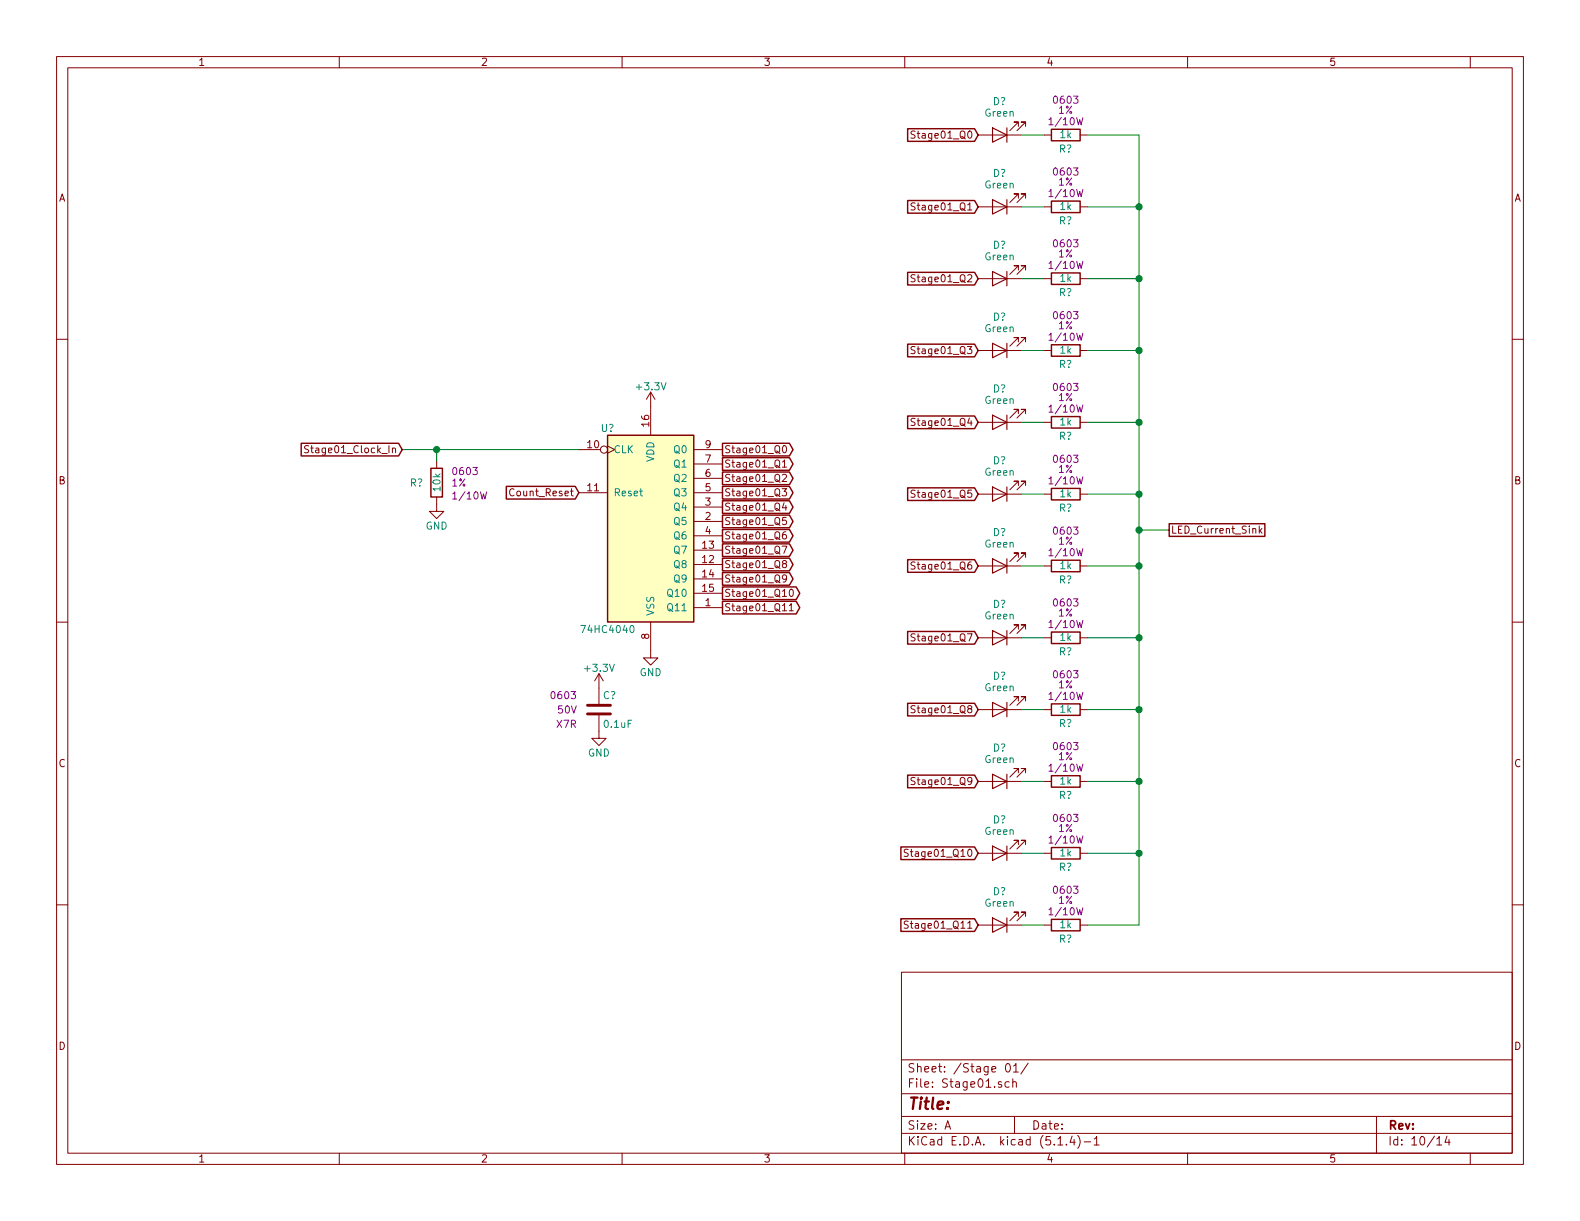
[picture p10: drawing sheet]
<svg xmlns="http://www.w3.org/2000/svg" width="279mm" height="216mm" viewBox="0 0 279 216" stroke-linecap="round" stroke-linejoin="round" font-family="sans-serif">
<g fill="none" stroke="#840000" stroke-width=".18">
<path d="M10 10h259.4v195.9h-259.4zM12 12h255.4v191.9h-255.4zM60 10v2M110 10v2M160 10v2M210 10v2M260 10v2M161.8 35.9h-.5l-.1 .1-.1 .2 .1 .2 .5 .2 .1 .3-.2 .2h-.5M161.8 23.2h-.5l-.1 .1-.1 .2 .1 .2 .5 .2 .1 .3-.2 .2h-.5M173 23.9h7.6M173 36.6h7.6M180.1 22.4v-.8h-.8h.8l-1.5 1.5"/>
<path d="M180.1 35.1v-.8h-.8h.8l-1.5 1.5M181.4 22.4v-.8h-.8h.8l-1.6 1.5M181.4 35.1v-.8h-.8h.8l-1.6 1.5M184.7 23.9h1.2M184.7 36.6h1.2M191 23.9h1.3M191 36.6h1.3M10 60h2M161.8 48.6h-.5l-.1 .1-.1 .2 .1 .2 .5 .2 .1 .3-.2 .2h-.5M173 49.3h7.6M180.1 47.8v-.8h-.8h.8l-1.5 1.5M181.4 47.8v-.8h-.8h.8l-1.6 1.5"/>
<path d="M184.7 49.3h1.2M191 49.3h1.3M267.4 60h2M54.6 78.9l-.5-.1-.2 .1-.1 .2 .2 .2 .5 .2 .1 .3-.3 .3-.5-.1M102.4 79.5h3.8M107.4 78.9l1.3 .6-1.3 .6M115.1 69.3v7.7M115.1 69.3l-.8 1.3M115.1 69.3l.7 1.3M122.7 79.5h5.1M138.5 78.9l.2-.1a.67 .67 0 0 1 .4 .6 .67 .67 0 0 1-.4 .7 .83 .83 0 0 1-.2-1.2zM161.8 61.3h-.5l-.1 .1-.1 .2 .1 .2 .5 .2 .1 .3-.2 .2h-.5"/>
<path d="M161.8 74h-.5l-.1 .1-.1 .2 .1 .2 .5 .2 .1 .3-.2 .2h-.5M173 62h7.6M173 74.7h7.6M180.1 60.5v-.8h-.8h.8l-1.5 1.5M180.1 73.2v-.8h-.8h.8l-1.5 1.5M181.4 60.5v-.8h-.8h.8l-1.6 1.5M181.4 73.2v-.8h-.8h.8l-1.6 1.5M184.7 62h1.2M184.7 74.7h1.2M191 62h1.3M191 74.7h1.3M77.2 87.9v2.5h1.3l-1.3 1.3-1.3-1.3h1.3"/>
<path d="M77.2 81.5v1.3M90.9 86.5a.6 .6 0 0 0-.8 .4 .6 .6 0 0 0 .6 .8l.2-.1M102.4 87.1h5M122.7 87.1h5.1M122.7 99.8h5.1M122.7 97.3h5.1M122.7 92.2h5.1M122.7 89.7h5.1M122.7 94.7h5.1M122.7 84.6h5.1M122.7 82h5.1M138.3 96.6h.8l-.5 1.2"/>
<path d="M138.3 86.4h.8l-.4 .5 .3 .1 .1 .5-.3 .2-.5-.1M138.4 84l.4-.1 .3 .3-.8 .9h.8M138.4 81.7l.3-.4v1.3M138.4 82.6h.7M138.6 99.7l-.2-.3 .2-.3h.2l.3 .3-.1 .1-.5 .2-.1 .2v.3l.2 .2 .4-.1 .1-.1v-.3l-.3-.2M138.7 88.9l-.3 .9h.7M139 94h-.3a.79 .79 0 0 0-.1 1.3h.4l.1-.5-.3-.3h-.2l-.2 .3M139 89.4v.8M139 91.5h-.6v.6l.4-.1 .3 .2v.3l-.3 .3-.4-.2M161.8 99.4h-.5l-.1 .1-.1 .2 .1 .2 .5 .2 .1 .3-.2 .2h-.5M161.8 86.7h-.5l-.1 .1-.1 .2 .1 .2 .5 .2 .1 .3-.2 .2h-.5M173 87.4h7.6"/>
<path d="M180.1 98.6v-.8h-.8h.8l-1.5 1.5M180.1 85.9v-.8h-.8h.8l-1.5 1.5M181.4 98.6v-.8h-.8h.8l-1.6 1.5M181.4 85.9v-.8h-.8h.8l-1.6 1.5M184.7 87.4h1.2M191 87.4h1.3M222.7 93v1.3M222.8 93.8l.4 .5M223.2 93.4l-.5 .5M10 110h2M105.9 119.1l-.7 1.3M105.9 119.1v5.4"/>
<path d="M105.9 119.1l.8 1.3M115.1 110v6.3h1.2l-1.2 1.3-1.3-1.3h1.3M122.7 107.4h5.1M122.7 102.4h5.1M122.7 104.9h5.1M139.1 102.2l-.3 .2h-.3l-.1-.2 .1-.5h.3l.2 .1a.87 .87 0 0 1-.3 1.1h-.2M139.6 107.1l.3-.4v1.3M139.6 108h.7M139.7 104.3l.2-.1a.69 .69 0 0 1 .4 .6 .69 .69 0 0 1-.4 .7l-.3-.3v-.2zM161.8 112.1h-.5l-.1 .1-.1 .2 .1 .2 .5 .2 .1 .3-.2 .2h-.5M173 100.1h7.6M173 112.8h7.6"/>
<path d="M180.1 111.3v-.8h-.8h.8l-1.5 1.5M181.4 111.3v-.8h-.8h.8l-1.6 1.5M184.7 100.1h1.2M184.7 112.8h1.2M191 100.1h1.3M191 112.8h1.3M267.4 110h2M105.9 126.5v4.1h1.3l-1.3 1.2-1.3-1.2h1.3M161.8 124.8h-.5l-.1 .1-.1 .2 .1 .2 .5 .2 .1 .3-.2 .2h-.5M161.8 137.5h-.5l-.1 .1-.1 .2 .1 .2 .5 .2 .1 .3-.2 .2h-.5M173 125.5h7.6M173 138.2h7.6"/>
<path d="M180.1 124v-.8h-.8h.8l-1.5 1.5M180.1 136.7v-.8h-.8h.8l-1.5 1.5M181.4 124v-.8h-.8h.8l-1.6 1.5M181.4 136.7v-.8h-.8h.8l-1.6 1.5M184.7 125.5h1.2M184.7 138.2h1.2M191 125.5h1.3M191 138.2h1.3M10 160h2M160.6 150.2h-.5l-.2 .1 .1 .4 .6 .3v.2l-.2 .2h-.5M173 150.9h7.6M180.1 149.4v-.8h-.8h.8l-1.5 1.5"/>
<path d="M181.4 149.4v-.8h-.8h.8l-1.6 1.5M184.7 150.9h1.2M191 150.9h1.3M267.4 160h2M159.4 171.9h108v32h-108zM160.6 162.9h-.5l-.2 .1 .1 .4 .6 .3v.2l-.2 .2h-.5M173 163.6h7.6M180.1 162.1v-.8h-.8h.8l-1.5 1.5M181.4 162.1v-.8h-.8h.8l-1.6 1.5M184.7 163.6h1.2M191 163.6h1.3M159.4 197.4h108"/>
<path d="M159.4 193.4h108M159.4 187.4h108M167.1 199.7l.5-1.5 .5 1.5M167.2 199.2h.8M177.1 191.3h-.4l-.2 .2 .1 .2 .5 .1v.4h-.6M178 188.2l.2-.1a.81 .81 0 0 1 .5 .6 .81 .81 0 0 1-.2 .8l-.2 .1a.79 .79 0 0 1-.3-1.4zM178.5 191.3h-.5l-.3 .2 .1 .6 .2 .2 .5-.1M179.1 191.4l.2-.1h.4v1M179.1 190.8v1.5M179.2 188.5l.5-.4v1.5M179.2 189.6h.9M179.4 197.4v3"/>
<path d="M181.8 188l-1.3 1.9M243.4 197.4v6.5M60 203.9v2M110 203.9v2M159.4 200.4h108M160 203.9v2M187.1 202.5h.8M188.6 202.3v.2M189.6 200.9l-.4 1.1h.9M189.9 201.5v1M190.6 200.8a1.71 1.71 0 0 1 0 2.2M191.7 201.9h1.2"/>
<path d="M193.5 201.4l.4-.4v1.5M193.5 202.5h.9M210 203.9v2M254.1 201.4l.4-.4v1.5M254.1 202.5h.8M255.9 200.9l-.4 1.1h.9M256.2 201.5v1M260 203.9v2"/>
<circle cx="106.8" cy="79.5" r=".63"/>
</g>
<g fill="none" stroke="#840000" stroke-width=".2">
<path d="M175.5 22.6l2.6 1.3-2.6 1.2zM175.5 35.3l2.6 1.3-2.6 1.2zM178.1 22.6v2.5M178.1 35.3v2.5M175.5 48l2.6 1.3-2.6 1.2zM178.1 48v2.5M175.5 60.7l2.6 1.3-2.6 1.2zM175.5 73.4l2.6 1.3-2.6 1.2zM178.1 60.7v2.5M178.1 73.4v2.5M175.5 98.8l2.6 1.3-2.6 1.2zM175.5 86.1l2.6 1.3-2.6 1.2z"/>
<path d="M178.1 86.1v2.5M178.1 98.8v2.5M175.5 111.5l2.6 1.3-2.6 1.2zM178.1 111.5v2.5M175.5 124.2l2.6 1.3-2.6 1.2zM175.5 136.9l2.6 1.3-2.6 1.2zM178.1 124.2v2.5M178.1 136.9v2.5M175.5 149.6l2.6 1.3-2.6 1.2zM178.1 149.6v2.5M175.5 162.3l2.6 1.3-2.6 1.2zM178.1 162.3v2.5"/>
</g>
<g fill="none" stroke="#840000" stroke-width=".25">
<path d="M160.5 35.5h11.8l.7 1.1-.7 1.1h-11.8zM160.5 22.8h11.8l.7 1.1-.7 1.1h-11.8zM185.9 22.9h5.1v2h-5.1zM185.9 35.6h5.1v2h-5.1zM160.5 48.2h11.8l.7 1.1-.7 1.1h-11.8zM185.9 48.3h5.1v2h-5.1zM53.3 78.4h17.2l.6 1.1-.6 1.1h-17.2zM107.4 77h15.3v33h-15.3zM127.8 78.4h11.8l.6 1.1-.6 1.1h-11.8zM160.5 60.9h11.8l.7 1.1-.7 1.1h-11.8zM160.5 73.6h11.8l.7 1.1-.7 1.1h-11.8zM185.9 61h5.1v2h-5.1z"/>
<path d="M185.9 73.7h5.1v2h-5.1zM76.2 82.8h2v5.1h-2zM89.5 86h12.2l.7 1.1-.7 1.1h-12.2zM127.8 98.7h11.8l.6 1.1-.6 1.1h-11.8zM127.8 96.2h11.8l.6 1.1-.6 1.1h-11.8zM127.8 93.6h11.8l.6 1.1-.6 1.2h-11.8zM127.8 91.1h11.8l.6 1.1-.6 1.1h-11.8zM127.8 88.5h11.8l.6 1.2-.6 1.1h-11.8zM127.8 86h11.8l.6 1.1-.6 1.1h-11.8zM127.8 83.5h11.8l.6 1.1-.6 1.1h-11.8zM127.8 80.9h11.8l.6 1.1-.6 1.2h-11.8zM160.5 99h11.8l.7 1.1-.7 1.1h-11.8z"/>
<path d="M160.5 86.3h11.8l.7 1.1-.7 1.1h-11.8zM185.9 86.4h5.1v2h-5.1zM185.9 99.1h5.1v2h-5.1zM206.8 92.6h16.9v2.2h-16.9zM127.8 101.2h11.8l.6 1.2-.6 1.1h-11.8zM127.8 103.8h13l.6 1.1-.6 1.1h-13zM127.8 106.3h13l.6 1.1-.6 1.2h-13zM160.5 111.7h11.8l.7 1.1-.7 1.1h-11.8zM185.9 111.8h5.1v2h-5.1zM160.5 124.4h11.8l.7 1.1-.7 1.1h-11.8zM160.5 137.1h11.8l.7 1.1-.7 1.1h-11.8zM185.9 124.5h5.1v2h-5.1z"/>
<path d="M185.9 137.2h5.1v2h-5.1zM159.3 149.8h13l.7 1.1-.7 1.1h-13zM185.9 149.9h5.1v2h-5.1zM159.3 162.5h13l.7 1.1-.7 1.1h-13zM185.9 162.6h5.1v2h-5.1z"/>
</g>
<path d="M107.4 77h15.3v33h-15.3z" fill="#ffffc2" stroke="#ffffc2" stroke-width=".18"/>
<path d="M103.9 126.2h4M103.9 124.7h4" fill="none" stroke="#840000" stroke-width=".51"/>
<g fill="none" stroke="#008400" stroke-width=".18">
<path d="M180.6 23.9h4.1M180.6 36.6h4.1M192.3 23.9h9.1v139.7h-9.1M192.3 36.6h9.1M180.6 49.3h4.1M192.3 49.3h9.1M71.1 79.5h31.3M77.2 79.5v2M180.6 62h4.1M180.6 74.7h4.1M192.3 62h9.1M192.3 74.7h9.1"/>
<path d="M180.6 87.4h4.1M192.3 87.4h9.1M201.4 93.7h5.4M180.6 100.1h4.1M180.6 112.8h4.1M192.3 100.1h9.1M192.3 112.8h9.1M180.6 138.2h4.1M180.6 125.5h4.1M192.3 138.2h9.1M192.3 125.5h9.1M180.6 150.9h4.1"/>
<path d="M192.3 150.9h9.1M180.6 163.6h4.1"/>
</g>
<g fill="#008400" stroke="#008400" stroke-width=".25">
<circle cx="77.2" cy="79.5" r=".51"/>
<circle cx="201.4" cy="93.7" r=".51"/>
<circle cx="201.4" cy="74.7" r=".51"/>
<circle cx="201.4" cy="150.9" r=".51"/>
<circle cx="201.4" cy="138.2" r=".51"/>
<circle cx="201.4" cy="36.6" r=".51"/>
<circle cx="201.4" cy="125.5" r=".51"/>
<circle cx="201.4" cy="112.8" r=".51"/>
<circle cx="201.4" cy="49.3" r=".51"/>
<circle cx="201.4" cy="100.1" r=".51"/>
<circle cx="201.4" cy="87.4" r=".51"/>
<circle cx="201.4" cy="62" r=".51"/>
</g>
<text font-size="2.8" fill="#840000" x="160.4" y="196.2">Title:</text>
<g font-size="2.1" fill="#840000">
<text x="160.4" y="189.6">Sheet: /Stage 01/</text>
<text x="160.4" y="192.3">File: Stage01.sch</text>
<text x="160.4" y="202.5">KiCad E.D.A. kicad (5.1.4)-1</text>
<text x="160.4" y="199.7">Size: A</text>
<text x="182.4" y="199.7">Date:</text>
<text x="245.4" y="199.7">Rev:</text>
<text x="245.4" y="202.5">Id: 10/14</text>
</g>
<g font-size="1.8" fill="#840000">
<text x="35" y="11.6">1</text>
<text x="85" y="11.6">2</text>
<text x="135" y="11.6">3</text>
<text x="185" y="11.6">4</text>
<text x="235" y="11.6">5</text>
<text x="162.1" y="24.5">Stage01_Q0</text>
<text x="10.4" y="35.6">A</text>
<text x="267.8" y="35.6">A</text>
<text x="162.1" y="37.2">Stage01_Q1</text>
<text x="162.1" y="49.9">Stage01_Q2</text>
<text x="162.1" y="62.6">Stage01_Q3</text>
<text x="114.8" y="75.4" transform="rotate(-90 114.8 75.4)">16</text>
<text x="162.1" y="75.3">Stage01_Q4</text>
<text x="55.2" y="80.1">Stage01_Clock_In</text>
<text x="103.9" y="79.2">10</text>
<text x="124.7" y="81.8">7</text>
<text x="124.7" y="79.2">9</text>
<text x="128" y="80.1">Stage01_Q0</text>
<text x="128" y="82.7">Stage01_Q1</text>
<text x="10.4" y="85.6">B</text>
<text x="90.7" y="87.8">Count_Reset</text>
<text x="103.9" y="86.9">11</text>
<text x="124.7" y="89.4">3</text>
<text x="124.7" y="86.9">5</text>
<text x="124.7" y="84.3">6</text>
<text x="128" y="87.8">Stage01_Q3</text>
<text x="128" y="85.2">Stage01_Q2</text>
<text x="162.1" y="88">Stage01_Q5</text>
<text x="267.8" y="85.6">B</text>
<text x="124.7" y="91.9">2</text>
<text x="124.7" y="94.5">4</text>
<text x="128" y="95.4">Stage01_Q6</text>
<text x="128" y="92.8">Stage01_Q5</text>
<text x="128" y="90.3">Stage01_Q4</text>
<text x="207" y="94.4">LED_Current_Sink</text>
<text x="124.3" y="99.6">12</text>
<text x="124.3" y="97">13</text>
<text x="128" y="100.5">Stage01_Q8</text>
<text x="128" y="97.9">Stage01_Q7</text>
<text x="162.1" y="100.7">Stage01_Q6</text>
<text x="124.3" y="102.1">14</text>
<text x="124.3" y="104.6">15</text>
<text x="124.7" y="107.2">1</text>
<text x="128" y="103">Stage01_Q9</text>
<text x="128" y="105.5">Stage01_Q10</text>
<text x="114.8" y="113" transform="rotate(-90 114.8 113)">8</text>
<text x="128" y="108.1">Stage01_Q11</text>
<text x="162.1" y="113.4">Stage01_Q7</text>
<text x="162.1" y="126.1">Stage01_Q8</text>
<text x="10.4" y="135.6">C</text>
<text x="267.8" y="135.6">C</text>
<text x="162.1" y="138.8">Stage01_Q9</text>
<text x="161.1" y="151.5">Stage01_Q10</text>
<text x="161.1" y="164.2">Stage01_Q11</text>
<text x="10.4" y="185.6">D</text>
<text x="267.8" y="185.6">D</text>
<text x="35" y="205.5">1</text>
<text x="85" y="205.5">2</text>
<text x="135" y="205.5">3</text>
<text x="185" y="205.5">4</text>
<text x="235" y="205.5">5</text>
</g>
<g font-size="1.8" fill="#008484">
<text x="174.2" y="20.6">Green</text>
<text x="175.6" y="18.6">D?</text>
<text x="187.3" y="27">R?</text>
<text x="187.5" y="24.4">1k</text>
<text x="174.2" y="33.3">Green</text>
<text x="175.6" y="31.3">D?</text>
<text x="187.3" y="39.7">R?</text>
<text x="187.5" y="37.1">1k</text>
<text x="174.2" y="46">Green</text>
<text x="175.6" y="44">D?</text>
<text x="187.3" y="52.4">R?</text>
<text x="187.5" y="49.8">1k</text>
<text x="174.2" y="58.7">Green</text>
<text x="175.6" y="56.7">D?</text>
<text x="187.3" y="65.1">R?</text>
<text x="187.5" y="62.5">1k</text>
<text x="112.7" y="69">+3.3V</text>
<text x="174.2" y="71.4">Green</text>
<text x="175.6" y="69.4">D?</text>
<text x="106.3" y="76.4">U?</text>
<text x="187.3" y="77.8">R?</text>
<text x="187.5" y="75.2">1k</text>
<text x="108.5" y="80.1">CLK</text>
<text x="115.7" y="81.7" transform="rotate(-90 115.7 81.7)">VDD</text>
<text x="119.3" y="82.7">Q1</text>
<text x="119.3" y="80.1">Q0</text>
<text x="175.6" y="82.1">D?</text>
<text x="72.5" y="86">R?</text>
<text x="77.9" y="86.8" transform="rotate(-90 77.9 86.8)">10k</text>
<text x="108.5" y="87.8">Reset</text>
<text x="119.3" y="87.8">Q3</text>
<text x="119.3" y="85.2">Q2</text>
<text x="174.2" y="84.1">Green</text>
<text x="187.5" y="87.9">1k</text>
<text x="75.3" y="93.6">GND</text>
<text x="119.3" y="92.8">Q5</text>
<text x="119.3" y="90.3">Q4</text>
<text x="119.3" y="95.4">Q6</text>
<text x="175.6" y="94.8">D?</text>
<text x="187.3" y="90.5">R?</text>
<text x="119.3" y="100.5">Q8</text>
<text x="119.3" y="97.9">Q7</text>
<text x="174.2" y="96.8">Green</text>
<text x="187.5" y="100.6">1k</text>
<text x="118.3" y="105.5">Q10</text>
<text x="119.3" y="103">Q9</text>
<text x="175.6" y="107.5">D?</text>
<text x="187.3" y="103.2">R?</text>
<text x="103.2" y="111.9">74HC4040</text>
<text x="115.7" y="109" transform="rotate(-90 115.7 109)">VSS</text>
<text x="118.3" y="108.1">Q11</text>
<text x="174.2" y="109.5">Green</text>
<text x="187.5" y="113.3">1k</text>
<text x="103.6" y="118.8">+3.3V</text>
<text x="113.1" y="119.6">GND</text>
<text x="187.3" y="115.9">R?</text>
<text x="106.6" y="123.6">C?</text>
<text x="174.2" y="122.2">Green</text>
<text x="175.6" y="120.2">D?</text>
<text x="106.9" y="128.7">0.1uF</text>
<text x="187.3" y="128.6">R?</text>
<text x="187.5" y="126">1k</text>
<text x="104" y="133.8">GND</text>
<text x="174.2" y="134.9">Green</text>
<text x="175.6" y="132.9">D?</text>
<text x="187.3" y="141.3">R?</text>
<text x="187.5" y="138.7">1k</text>
<text x="174.2" y="147.6">Green</text>
<text x="175.6" y="145.6">D?</text>
<text x="187.3" y="154">R?</text>
<text x="187.5" y="151.4">1k</text>
<text x="174.2" y="160.3">Green</text>
<text x="175.6" y="158.3">D?</text>
<text x="187.3" y="166.7">R?</text>
<text x="187.5" y="164.1">1k</text>
</g>
<g font-size="1.8" fill="#840084">
<text x="185.9" y="22.1">1/10W</text>
<text x="186.5" y="18.3">0603</text>
<text x="187.2" y="20.1">1%</text>
<text x="185.9" y="34.8">1/10W</text>
<text x="186.5" y="31">0603</text>
<text x="187.2" y="32.8">1%</text>
<text x="185.9" y="47.5">1/10W</text>
<text x="186.5" y="43.7">0603</text>
<text x="187.2" y="45.5">1%</text>
<text x="186.5" y="56.4">0603</text>
<text x="187.2" y="58.2">1%</text>
<text x="185.9" y="60.2">1/10W</text>
<text x="186.5" y="69.1">0603</text>
<text x="187.2" y="70.9">1%</text>
<text x="185.9" y="72.9">1/10W</text>
<text x="80.3" y="84">0603</text>
<text x="186.5" y="81.8">0603</text>
<text x="187.2" y="83.6">1%</text>
<text x="79.9" y="86">1%</text>
<text x="80.5" y="88.3">1/10W</text>
<text x="185.9" y="85.6">1/10W</text>
<text x="186.5" y="94.5">0603</text>
<text x="185.9" y="98.3">1/10W</text>
<text x="187.2" y="96.3">1%</text>
<text x="186.5" y="107.2">0603</text>
<text x="185.9" y="111">1/10W</text>
<text x="187.2" y="109">1%</text>
<text x="186.5" y="119.9">0603</text>
<text x="97.7" y="123.6">0603</text>
<text x="185.9" y="123.7">1/10W</text>
<text x="187.2" y="121.7">1%</text>
<text x="98.5" y="128.7">X7R</text>
<text x="98.7" y="126.2">50V</text>
<text x="185.9" y="136.4">1/10W</text>
<text x="186.5" y="132.6">0603</text>
<text x="187.2" y="134.4">1%</text>
<text x="185.9" y="149.1">1/10W</text>
<text x="186.5" y="145.3">0603</text>
<text x="187.2" y="147.1">1%</text>
<text x="185.9" y="161.8">1/10W</text>
<text x="186.5" y="158">0603</text>
<text x="187.2" y="159.8">1%</text>
</g>
</svg>
